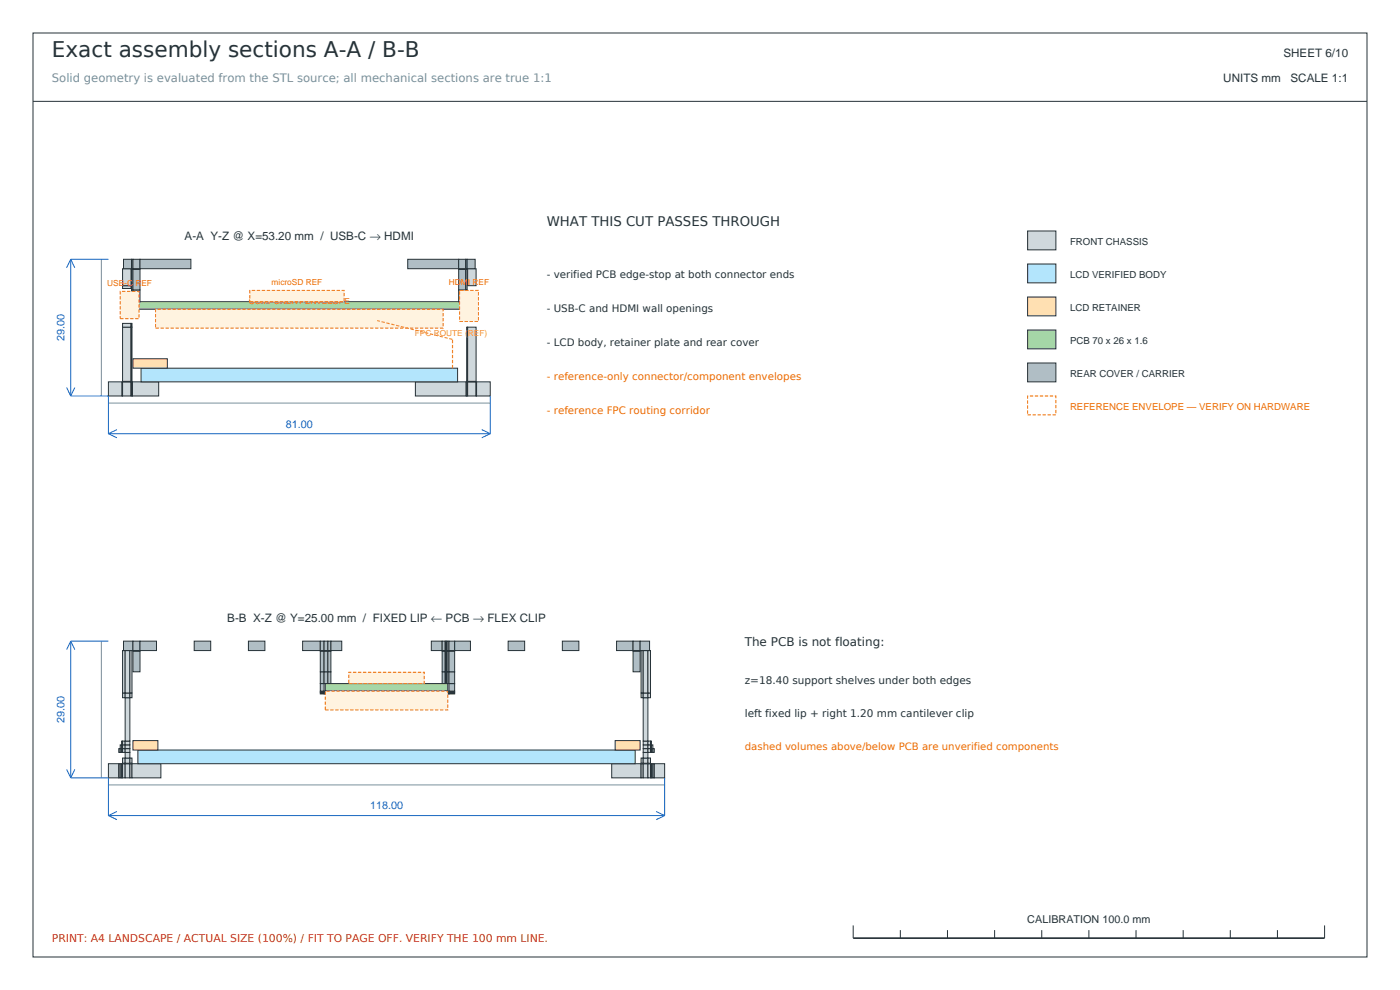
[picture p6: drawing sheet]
<svg xmlns="http://www.w3.org/2000/svg" width="297mm" height="210mm" viewBox="0 0 297 210" stroke-linecap="round" stroke-linejoin="round" font-family="sans-serif">
<g fill="none" stroke="#263238" stroke-width=".21">
<path d="M7 7h283v196h-283zM7 21.5h283M181 196.3v2.7M191 197.3v1.7M201 197.3v1.7M211 197.3v1.7M221 197.3v1.7M231 197.3v1.7M241 197.3v1.7M251 197.3v1.7M261 197.3v1.7M271 197.3v1.7"/>
<path d="M281 196.3v2.7"/>
</g>
<path d="M181 199h100" fill="none" stroke="#263238" stroke-width=".35"/>
<g fill="#cfd8dc" stroke="#263238" stroke-width=".21">
<path d="M23 81h2.9v3h-2.9z" fill-rule="evenodd"/>
<path d="M25.9 81l.1 3z" fill-rule="evenodd"/>
<path d="M26 81h1.8v3h-1.8z" fill-rule="evenodd"/>
<path d="M26 80.9l1.8 .1z" fill-rule="evenodd"/>
<path d="M26 69.4h1.8v11.5h-1.8z" fill-rule="evenodd"/>
<path d="M26 68.6h1.8v.8h-1.8z" fill-rule="evenodd"/>
<path d="M26 60.6h1.8v.6h-1.8z" fill-rule="evenodd"/>
<path d="M26 57h1.8v3.6h-1.8z" fill-rule="evenodd"/>
<path d="M27.8 81h.2v3h-.2z" fill-rule="evenodd"/>
<path d="M27.8 80.9l.2 .1z" fill-rule="evenodd"/>
<path d="M27.8 69.4h.2v11.5h-.2z" fill-rule="evenodd"/>
<path d="M27.8 68.6h.2v.8h-.2z" fill-rule="evenodd"/>
<path d="M28 81l.1 3z" fill-rule="evenodd"/>
<path d="M28.1 81h5.6v3h-5.6z" fill-rule="evenodd"/>
<path d="M88.1 81h10.8v3h-10.8z" fill-rule="evenodd"/>
<path d="M98.9 81l.1 3z" fill-rule="evenodd"/>
<path d="M99 81h.2v3h-.2z" fill-rule="evenodd"/>
<path d="M99 80.9l.2 .1z" fill-rule="evenodd"/>
<path d="M99 69.4h.2v11.5h-.2z" fill-rule="evenodd"/>
<path d="M99.2 81h1.8v3h-1.8z" fill-rule="evenodd"/>
<path d="M99.2 80.9l1.8 .1z" fill-rule="evenodd"/>
<path d="M99.2 69.4h1.8v11.5h-1.8z" fill-rule="evenodd"/>
<path d="M99.2 57h1.8v3.6h-1.8z" fill-rule="evenodd"/>
<path d="M101 81l.1 3z" fill-rule="evenodd"/>
<path d="M101.1 81h2.9v3h-2.9z" fill-rule="evenodd"/>
</g>
<path d="M29.9 78.1h67.2v2.9h-67.2z" fill-rule="evenodd" fill="#b3e5fc" stroke="#263238" stroke-width=".21"/>
<path d="M28.2 76.1h7.3v2h-7.3z" fill-rule="evenodd" fill="#ffe0b2" stroke="#263238" stroke-width=".21"/>
<path d="M28.5 64h70v1.6h-70z" fill-rule="evenodd" fill="#a5d6a7" stroke="#263238" stroke-width=".21"/>
<g fill="#b0bec5" stroke="#263238" stroke-width=".21">
<path d="M26.2 55h1.7v2h-1.7z" fill-rule="evenodd"/>
<path d="M27.9 64h.3v1.6h-.3z" fill-rule="evenodd"/>
<path d="M27.9 61.5h.3v2.5h-.3z" fill-rule="evenodd"/>
<path d="M27.9 57.1h.3v4.4h-.3z" fill-rule="evenodd"/>
<path d="M27.9 57l.3 .1z" fill-rule="evenodd"/>
<path d="M27.9 55h.3v2h-.3z" fill-rule="evenodd"/>
<path d="M28.2 61.5h1.5v2.5h-1.5z" fill-rule="evenodd"/>
<path d="M28.2 57.1h1.5v4.4h-1.5z" fill-rule="evenodd"/>
<path d="M28.2 57l1.5 .1z" fill-rule="evenodd"/>
<path d="M28.2 55h1.5v2h-1.5z" fill-rule="evenodd"/>
<path d="M29.7 55h10.8v2h-10.8z" fill-rule="evenodd"/>
<path d="M86.5 55h10.8v2h-10.8z" fill-rule="evenodd"/>
<path d="M97.3 61.5h1.5v2.5h-1.5z" fill-rule="evenodd"/>
<path d="M97.3 57.1h1.5v4.4h-1.5z" fill-rule="evenodd"/>
<path d="M97.3 57l1.5 .1z" fill-rule="evenodd"/>
<path d="M97.3 55h1.5v2h-1.5z" fill-rule="evenodd"/>
<path d="M98.8 64h.3v1.6h-.3z" fill-rule="evenodd"/>
<path d="M98.8 61.5h.3v2.5h-.3z" fill-rule="evenodd"/>
<path d="M98.8 57.1h.3v4.4h-.3z" fill-rule="evenodd"/>
<path d="M98.8 57l.3 .1z" fill-rule="evenodd"/>
<path d="M98.8 55h.3v2h-.3z" fill-rule="evenodd"/>
<path d="M99.1 55h1.7v2h-1.7z" fill-rule="evenodd"/>
</g>
<g fill="#fff3e0" stroke="#ef6c00" stroke-width=".21" stroke-dasharray=".7 .4" stroke-linecap="butt">
<path d="M25.5 61.8h4v5.8h-4z" fill-rule="evenodd"/>
<path d="M97.5 61.6h4v6.6h-4z" fill-rule="evenodd"/>
<path d="M33 65.6h61v4h-61z" fill-rule="evenodd"/>
<path d="M53 61.6h20v2.4h-20z" fill-rule="evenodd"/>
</g>
<path d="M96 78.1v-6.1M96 72l-16-4" fill="none" stroke="#f9a825" stroke-width=".25" stroke-dasharray=".7 .4" stroke-linecap="butt"/>
<path d="M21.5 55v29M23 85.5h81" fill="none" stroke="#78909c" stroke-width=".21"/>
<g fill="none" stroke="#1565c0" stroke-width=".21">
<path d="M15 55h8M15 55v29M15 55l-.9 1.8M15 55l.9 1.8M14.1 82.2l.9 1.8M15 84h8v8M15.9 82.2l-.9 1.8M23 92h81M23 92l1.8 .9M24.8 91.1l-1.8 .9M102.2 91.1l1.8 .9M104 84v8"/>
<path d="M104 92l-1.8 .9"/>
</g>
<path d="M218 49h6v4h-6z" fill-rule="evenodd" fill="#cfd8dc" stroke="#263238" stroke-width=".21"/>
<path d="M218 56h6v4h-6z" fill-rule="evenodd" fill="#b3e5fc" stroke="#263238" stroke-width=".21"/>
<path d="M218 63h6v4h-6z" fill-rule="evenodd" fill="#ffe0b2" stroke="#263238" stroke-width=".21"/>
<path d="M218 70h6v4h-6z" fill-rule="evenodd" fill="#a5d6a7" stroke="#263238" stroke-width=".21"/>
<path d="M218 77h6v4h-6z" fill-rule="evenodd" fill="#b0bec5" stroke="#263238" stroke-width=".21"/>
<path d="M218 84h6v4h-6z" fill="none" stroke="#ef6c00" stroke-width=".21" stroke-dasharray=".7 .4" stroke-linecap="butt"/>
<g fill="#cfd8dc" stroke="#263238" stroke-width=".21">
<path d="M23 162h2.2v3h-2.2z" fill-rule="evenodd"/>
<path d="M25.2 162h.3v3h-.3z" fill-rule="evenodd"/>
<path d="M25.2 158.8h.3v.8h-.3z" fill-rule="evenodd"/>
<path d="M25.5 162h.3v3h-.3z" fill-rule="evenodd"/>
<path d="M25.5 158.8h.3v.8h-.3z" fill-rule="evenodd"/>
<path d="M25.5 158h.3v.8h-.3z" fill-rule="evenodd"/>
<path d="M25.8 162h.2v3h-.2z" fill-rule="evenodd"/>
<path d="M25.8 158.8h.2v.8h-.2z" fill-rule="evenodd"/>
<path d="M25.8 158h.2v.8h-.2z" fill-rule="evenodd"/>
<path d="M25.8 157.2h.2v.8h-.2z" fill-rule="evenodd"/>
<path d="M26 162h.5v3h-.5z" fill-rule="evenodd"/>
<path d="M26 161.9l.5 .1z" fill-rule="evenodd"/>
<path d="M26 160.8h.5v1.1h-.5z" fill-rule="evenodd"/>
<path d="M26 158.8h.5v.8h-.5z" fill-rule="evenodd"/>
<path d="M26 158h.5v.8h-.5z" fill-rule="evenodd"/>
<path d="M26 157.2h.5v.8h-.5z" fill-rule="evenodd"/>
<path d="M26 147h.5v1h-.5z" fill-rule="evenodd"/>
<path d="M26 138h.5v9h-.5z" fill-rule="evenodd"/>
<path d="M26.5 162h1.1v3h-1.1z" fill-rule="evenodd"/>
<path d="M26.5 161.9l1.1 .1z" fill-rule="evenodd"/>
<path d="M26.5 160.8h1.1v1.1h-1.1z" fill-rule="evenodd"/>
<path d="M26.5 159.6h1.1v1.2h-1.1z" fill-rule="evenodd"/>
<path d="M26.5 158.8h1.1v.8h-1.1z" fill-rule="evenodd"/>
<path d="M26.5 158h1.1v.8h-1.1z" fill-rule="evenodd"/>
<path d="M26.5 157.2h1.1v.8h-1.1z" fill-rule="evenodd"/>
<path d="M26.5 148h1.1v9.2h-1.1z" fill-rule="evenodd"/>
<path d="M26.5 147h1.1v1h-1.1z" fill-rule="evenodd"/>
<path d="M26.5 138h1.1v9h-1.1z" fill-rule="evenodd"/>
<path d="M27.6 162h.4v3h-.4z" fill-rule="evenodd"/>
<path d="M27.6 161.9l.4 .1z" fill-rule="evenodd"/>
<path d="M27.6 160.8h.4v1.1h-.4z" fill-rule="evenodd"/>
<path d="M27.6 147h.4v1h-.4z" fill-rule="evenodd"/>
<path d="M27.6 138h.4v9h-.4z" fill-rule="evenodd"/>
<path d="M28 162h6.1v3h-6.1z" fill-rule="evenodd"/>
<path d="M129.8 162h6.2v3h-6.2z" fill-rule="evenodd"/>
<path d="M136 162h.5v3h-.5z" fill-rule="evenodd"/>
<path d="M136 161.9l.5 .1z" fill-rule="evenodd"/>
<path d="M136 160.8h.5v1.1h-.5z" fill-rule="evenodd"/>
<path d="M136 147h.5v1h-.5z" fill-rule="evenodd"/>
<path d="M136 138h.5v9h-.5z" fill-rule="evenodd"/>
<path d="M136.5 162h1v3h-1z" fill-rule="evenodd"/>
<path d="M136.5 161.9l1 .1z" fill-rule="evenodd"/>
<path d="M136.5 160.8h1v1.1h-1z" fill-rule="evenodd"/>
<path d="M136.5 159.6h1v1.2h-1z" fill-rule="evenodd"/>
<path d="M136.5 158.8h1v.8h-1z" fill-rule="evenodd"/>
<path d="M136.5 158h1v.8h-1z" fill-rule="evenodd"/>
<path d="M136.5 157.2h1v.8h-1z" fill-rule="evenodd"/>
<path d="M136.5 148h1v9.2h-1z" fill-rule="evenodd"/>
<path d="M136.5 147h1v1h-1z" fill-rule="evenodd"/>
<path d="M136.5 138h1v9h-1z" fill-rule="evenodd"/>
<path d="M137.4 162h.6v3h-.6z" fill-rule="evenodd"/>
<path d="M137.4 161.9l.6 .1z" fill-rule="evenodd"/>
<path d="M137.4 160.8h.6v1.1h-.6z" fill-rule="evenodd"/>
<path d="M137.4 158.8h.6v.8h-.6z" fill-rule="evenodd"/>
<path d="M137.4 158h.6v.8h-.6z" fill-rule="evenodd"/>
<path d="M137.4 157.2h.6v.8h-.6z" fill-rule="evenodd"/>
<path d="M137.4 147h.6v1h-.6z" fill-rule="evenodd"/>
<path d="M137.4 138h.6v9h-.6z" fill-rule="evenodd"/>
<path d="M138 162h.2v3h-.2z" fill-rule="evenodd"/>
<path d="M138 158.8h.2v.8h-.2z" fill-rule="evenodd"/>
<path d="M138 158h.2v.8h-.2z" fill-rule="evenodd"/>
<path d="M138 157.2h.2v.8h-.2z" fill-rule="evenodd"/>
<path d="M138.2 162h.3v3h-.3z" fill-rule="evenodd"/>
<path d="M138.2 158.8h.3v.8h-.3z" fill-rule="evenodd"/>
<path d="M138.2 158h.3v.8h-.3z" fill-rule="evenodd"/>
<path d="M138.5 162h.3v3h-.3z" fill-rule="evenodd"/>
<path d="M138.5 158.8h.3v.8h-.3z" fill-rule="evenodd"/>
<path d="M138.8 162h2.2v3h-2.2z" fill-rule="evenodd"/>
</g>
<path d="M29.3 159.1h105.5v2.9h-105.5z" fill-rule="evenodd" fill="#b3e5fc" stroke="#263238" stroke-width=".21"/>
<g fill="#ffe0b2" stroke="#263238" stroke-width=".21">
<path d="M28.2 157.1h5.3v2h-5.3z" fill-rule="evenodd"/>
<path d="M130.5 157.1h5.3v2h-5.3z" fill-rule="evenodd"/>
</g>
<path d="M69 145h26v1.6h-26z" fill-rule="evenodd" fill="#a5d6a7" stroke="#263238" stroke-width=".21"/>
<g fill="#b0bec5" stroke="#263238" stroke-width=".21">
<path d="M26.2 136h2v2h-2z" fill-rule="evenodd"/>
<path d="M28.2 138.1h1.5v4.4h-1.5z" fill-rule="evenodd"/>
<path d="M28.2 138l1.5 .1z" fill-rule="evenodd"/>
<path d="M28.2 136h1.5v2h-1.5z" fill-rule="evenodd"/>
<path d="M29.7 136h3.5v2h-3.5z" fill-rule="evenodd"/>
<path d="M41.2 136h3.5v2h-3.5z" fill-rule="evenodd"/>
<path d="M52.7 136h3.5v2h-3.5z" fill-rule="evenodd"/>
<path d="M64.2 136h3.8v2h-3.8z" fill-rule="evenodd"/>
<path d="M68 147h.8v.2h-.8z" fill-rule="evenodd"/>
<path d="M68 146.8h.8v.2h-.8z" fill-rule="evenodd"/>
<path d="M68 146.6h.8v.2h-.8z" fill-rule="evenodd"/>
<path d="M68 145h.8v1.6h-.8z" fill-rule="evenodd"/>
<path d="M68 142.5h.8v2.5h-.8z" fill-rule="evenodd"/>
<path d="M68 138.1h.8v4.4h-.8z" fill-rule="evenodd"/>
<path d="M68 138l.8 .1z" fill-rule="evenodd"/>
<path d="M68 136h.8v2h-.8z" fill-rule="evenodd"/>
<path d="M68.8 147h.8v.2h-.8z" fill-rule="evenodd"/>
<path d="M68.8 146.8h.8v.2h-.8z" fill-rule="evenodd"/>
<path d="M68.8 146.6h.8v.2h-.8z" fill-rule="evenodd"/>
<path d="M68.8 142.5h.8v2.5h-.8z" fill-rule="evenodd"/>
<path d="M68.8 138.1h.8v4.4h-.8z" fill-rule="evenodd"/>
<path d="M68.8 138l.8 .1z" fill-rule="evenodd"/>
<path d="M68.8 136h.8v2h-.8z" fill-rule="evenodd"/>
<path d="M69.5 142.5h.7v2.5h-.7z" fill-rule="evenodd"/>
<path d="M69.5 138.1h.7v4.4h-.7z" fill-rule="evenodd"/>
<path d="M69.5 138l.7 .1z" fill-rule="evenodd"/>
<path d="M69.5 136h.7v2h-.7z" fill-rule="evenodd"/>
<path d="M70.2 136h2.3v2h-2.3z" fill-rule="evenodd"/>
<path d="M91.5 136h2.3v2h-2.3z" fill-rule="evenodd"/>
<path d="M93.8 142.5h.7v2.5h-.7z" fill-rule="evenodd"/>
<path d="M93.8 138.1h.7v4.4h-.7z" fill-rule="evenodd"/>
<path d="M93.8 138l.7 .1z" fill-rule="evenodd"/>
<path d="M93.8 136h.7v2h-.7z" fill-rule="evenodd"/>
<path d="M94.5 146.6h.2v.2h-.2z" fill-rule="evenodd"/>
<path d="M94.5 142.5h.2v2.5h-.2z" fill-rule="evenodd"/>
<path d="M94.5 138.1h.2v4.4h-.2z" fill-rule="evenodd"/>
<path d="M94.5 138l.2 .1z" fill-rule="evenodd"/>
<path d="M94.5 136h.2v2h-.2z" fill-rule="evenodd"/>
<path d="M94.6 146.8h.2v.2h-.2z" fill-rule="evenodd"/>
<path d="M94.6 146.6h.2v.2h-.2z" fill-rule="evenodd"/>
<path d="M94.6 142.5h.2v2.5h-.2z" fill-rule="evenodd"/>
<path d="M94.6 138.1h.2v4.4h-.2z" fill-rule="evenodd"/>
<path d="M94.6 138l.2 .1z" fill-rule="evenodd"/>
<path d="M94.6 136h.2v2h-.2z" fill-rule="evenodd"/>
<path d="M94.8 147h.4v.2h-.4z" fill-rule="evenodd"/>
<path d="M94.8 146.8h.4v.2h-.4z" fill-rule="evenodd"/>
<path d="M94.8 146.6h.4v.2h-.4z" fill-rule="evenodd"/>
<path d="M94.8 142.5h.4v2.5h-.4z" fill-rule="evenodd"/>
<path d="M94.8 138.1h.4v4.4h-.4z" fill-rule="evenodd"/>
<path d="M94.8 138l.4 .1z" fill-rule="evenodd"/>
<path d="M94.8 136h.4v2h-.4z" fill-rule="evenodd"/>
<path d="M95.2 147h1.3v.2h-1.3z" fill-rule="evenodd"/>
<path d="M95.2 146.8h1.3v.2h-1.3z" fill-rule="evenodd"/>
<path d="M95.2 146.6h1.3v.2h-1.3z" fill-rule="evenodd"/>
<path d="M95.2 145h1.3v1.6h-1.3z" fill-rule="evenodd"/>
<path d="M95.2 142.5h1.3v2.5h-1.3z" fill-rule="evenodd"/>
<path d="M95.2 138.1h1.3v4.4h-1.3z" fill-rule="evenodd"/>
<path d="M95.2 138l1.3 .1z" fill-rule="evenodd"/>
<path d="M95.2 136h1.3v2h-1.3z" fill-rule="evenodd"/>
<path d="M96.5 136h3.3v2h-3.3z" fill-rule="evenodd"/>
<path d="M107.8 136h3.5v2h-3.5z" fill-rule="evenodd"/>
<path d="M119.3 136h3.5v2h-3.5z" fill-rule="evenodd"/>
<path d="M130.8 136h3.5v2h-3.5z" fill-rule="evenodd"/>
<path d="M134.3 138.1h1.5v4.4h-1.5z" fill-rule="evenodd"/>
<path d="M134.3 138l1.5 .1z" fill-rule="evenodd"/>
<path d="M134.3 136h1.5v2h-1.5z" fill-rule="evenodd"/>
<path d="M135.8 136h2v2h-2z" fill-rule="evenodd"/>
</g>
<g fill="#fff3e0" stroke="#ef6c00" stroke-width=".21" stroke-dasharray=".7 .4" stroke-linecap="butt">
<path d="M69 146.6h26v4h-26z" fill-rule="evenodd"/>
<path d="M74 142.6h16v2.4h-16z" fill-rule="evenodd"/>
</g>
<path d="M21.5 136v29M23 166.5h118" fill="none" stroke="#78909c" stroke-width=".21"/>
<g fill="none" stroke="#1565c0" stroke-width=".21">
<path d="M15 136h8M15 136v29M15 136l-.9 1.8M15 136l.9 1.8M14.1 163.2l.9 1.8M15 165h8v8M15.9 163.2l-.9 1.8M23 173h118M23 173l1.8 .9M24.8 172.1l-1.8 .9M139.2 172.1l1.8 .9M141 165v8"/>
<path d="M141 173l-1.8 .9"/>
</g>
<text font-size="4.6" fill="#263238" x="11" y="12">Exact assembly sections A-A / B-B</text>
<text font-size="2.8" fill="#263238" x="116" y="48">WHAT THIS CUT PASSES THROUGH</text>
<g font-size="2.5" fill="#263238">
<text x="272.3" y="12">SHEET 6/10</text>
<text x="259.5" y="17.5">UNITS mm</text>
<text x="273.8" y="17.5">SCALE 1:1</text>
<text x="39.2" y="51">A-A Y-Z @ X=53.20 mm / USB-C → HDMI</text>
<text x="48.2" y="132">B-B X-Z @ Y=25.00 mm / FIXED LIP ← PCB → FLEX CLIP</text>
<text x="158" y="137">The PCB is not floating:</text>
</g>
<text font-size="2.5" fill="#78909c" x="11" y="17.5">Solid geometry is evaluated from the STL source; all mechanical sections are true 1:1</text>
<g font-size="2.3" fill="#1565c0">
<text x="13.7" y="72.4" transform="rotate(-90 13.7 72.4)">29.00</text>
<text x="60.6" y="90.7">81.00</text>
<text x="13.7" y="153.4" transform="rotate(-90 13.7 153.4)">29.00</text>
<text x="78.5" y="171.7">118.00</text>
</g>
<text font-size="2.3" fill="#263238" x="217.9" y="195.7">CALIBRATION 100.0 mm</text>
<text font-size="2.3" fill="#c62828" x="11" y="199.8">PRINT: A4 LANDSCAPE / ACTUAL SIZE (100%) / FIT TO PAGE OFF. VERIFY THE 100 mm LINE.</text>
<g font-size="2.2" fill="#263238">
<text x="116" y="59">- verified PCB edge-stop at both connector ends</text>
<text x="116" y="66.2">- USB-C and HDMI wall openings</text>
<text x="116" y="73.4">- LCD body, retainer plate and rear cover</text>
<text x="158" y="145">z=18.40 support shelves under both edges</text>
<text x="158" y="152">left fixed lip + right 1.20 mm cantilever clip</text>
</g>
<g font-size="2.2" fill="#ef6c00">
<text x="116" y="80.6">- reference-only connector/component envelopes</text>
<text x="116" y="87.8">- reference FPC routing corridor</text>
<text x="158" y="159">dashed volumes above/below PCB are unverified components</text>
</g>
<g font-size="2" fill="#263238">
<text x="227" y="52">FRONT CHASSIS</text>
<text x="227" y="59">LCD VERIFIED BODY</text>
<text x="227" y="66">LCD RETAINER</text>
<text x="227" y="73">PCB 70 x 26 x 1.6</text>
<text x="227" y="80">REAR COVER / CARRIER</text>
</g>
<text font-size="2" fill="#ef6c00" x="227" y="87">REFERENCE ENVELOPE — VERIFY ON HARDWARE</text>
<g font-size="1.8" fill="#ef6c00">
<text x="22.7" y="60.6">USB-C REF</text>
<text x="52.8" y="64.4">COMPONENT ENVELOPE</text>
<text x="57.6" y="60.4">microSD REF</text>
<text x="95.2" y="60.4">HDMI REF</text>
</g>
<text font-size="1.8" fill="#f9a825" x="88" y="71.2">FPC ROUTE (REF)</text>
</svg>
